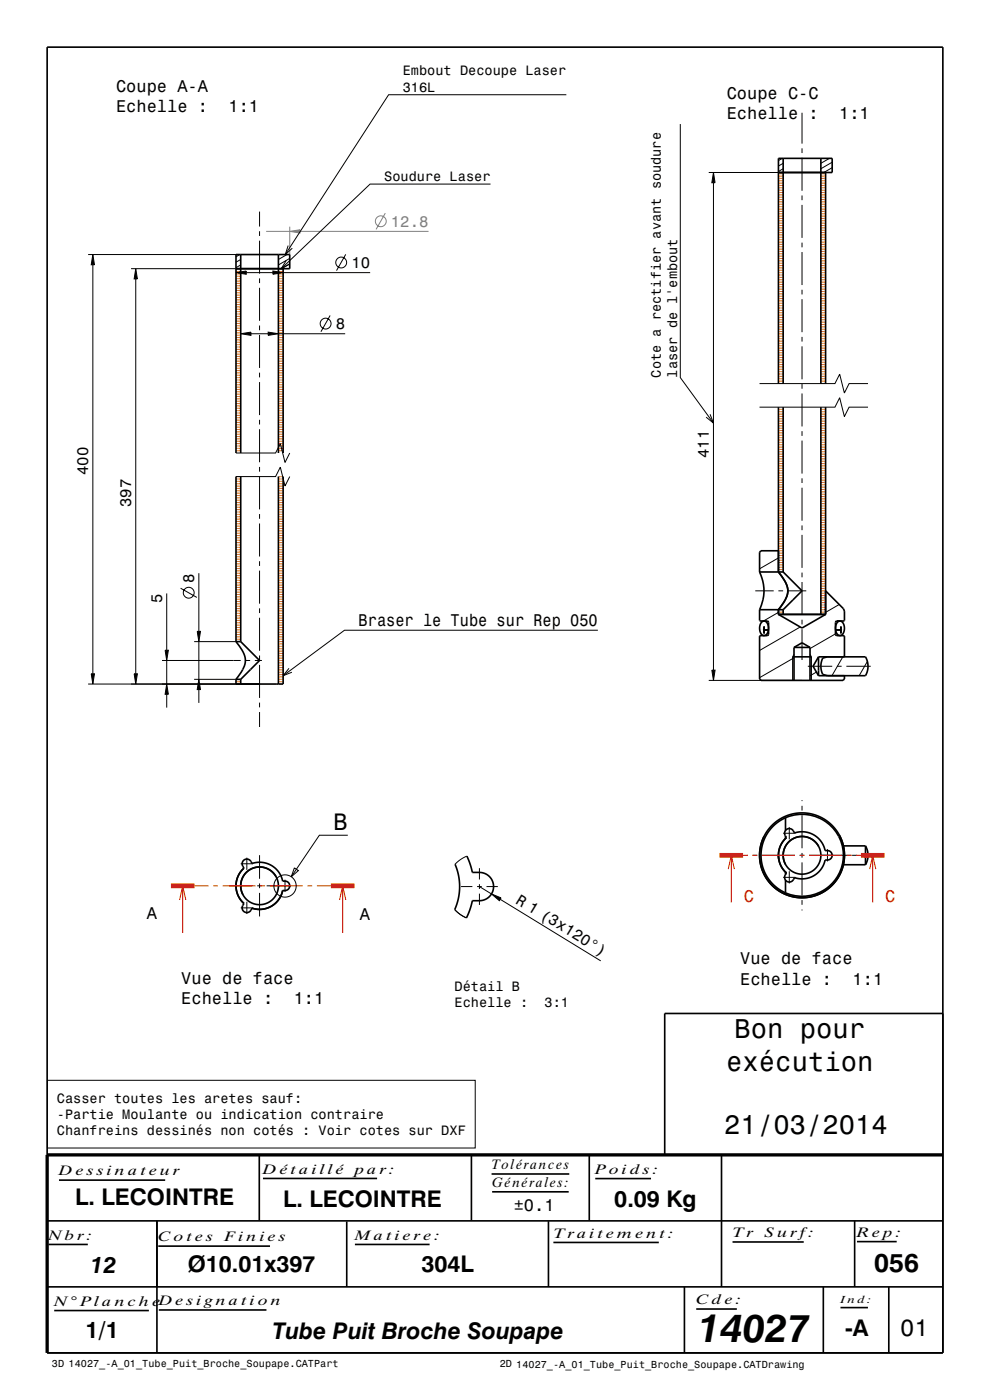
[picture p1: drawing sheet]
<svg xmlns="http://www.w3.org/2000/svg" width="210mm" height="297mm" viewBox="0 0 210 297" stroke-linecap="round" stroke-linejoin="round" font-family="sans-serif">
<g fill="none" stroke="#ff8000" stroke-width=".21">
<path d="M165.1 39.8h1M165.1 39.3h1M165.1 38.8h1M165.1 38.3h1M165.1 37.8h1M165.1 37.3h1M165.1 36.8h1M174.1 39.8h1M174.1 39.3h1M174.1 38.8h1M174.1 38.3h1M174.1 37.8h1"/>
<path d="M174.1 37.3h1M174.1 36.8h1M50.1 59.6h1M50.1 59.1h1M50.1 58.6h1M50.1 58.1h1M50.1 57.6h1M50.1 57.1h1M59.1 59.6h1M59.1 59.1h1M59.1 58.6h1M59.1 58.1h1"/>
<path d="M59.1 57.6h1M59.1 57.1h1M165.1 59.8h1M165.1 59.3h1M165.1 58.8h1M165.1 58.3h1M165.1 57.8h1M165.1 57.3h1M165.1 56.8h1M165.1 56.3h1M165.1 55.8h1M165.1 55.3h1"/>
<path d="M165.1 54.8h1M165.1 54.3h1M165.1 53.8h1M165.1 53.3h1M165.1 52.8h1M165.1 52.3h1M165.1 51.8h1M165.1 51.3h1M165.1 50.8h1M165.1 50.3h1M165.1 49.8h1M165.1 49.3h1"/>
<path d="M165.1 48.8h1M165.1 48.3h1M165.1 47.8h1M165.1 47.3h1M165.1 46.8h1M165.1 46.3h1M165.1 45.8h1M165.1 45.3h1M165.1 44.8h1M165.1 44.3h1M165.1 43.8h1M165.1 43.3h1"/>
<path d="M165.1 42.8h1M165.1 42.3h1M165.1 41.8h1M165.1 41.3h1M165.1 40.8h1M165.1 40.3h1M174.1 59.8h1M174.1 59.3h1M174.1 58.8h1M174.1 58.3h1M174.1 57.8h1M174.1 57.3h1"/>
<path d="M174.1 56.8h1M174.1 56.3h1M174.1 55.8h1M174.1 55.3h1M174.1 54.8h1M174.1 54.3h1M174.1 53.8h1M174.1 53.3h1M174.1 52.8h1M174.1 52.3h1M174.1 51.8h1M174.1 51.3h1"/>
<path d="M174.1 50.8h1M174.1 50.3h1M174.1 49.8h1M174.1 49.3h1M174.1 48.8h1M174.1 48.3h1M174.1 47.8h1M174.1 47.3h1M174.1 46.8h1M174.1 46.3h1M174.1 45.8h1M174.1 45.3h1"/>
<path d="M174.1 44.8h1M174.1 44.3h1M174.1 43.8h1M174.1 43.3h1M174.1 42.8h1M174.1 42.3h1M174.1 41.8h1M174.1 41.3h1M174.1 40.8h1M174.1 40.3h1M50.1 79.6h1M50.1 79.1h1"/>
<path d="M50.1 78.6h1M50.1 78.1h1M50.1 77.6h1M50.1 77.1h1M50.1 76.6h1M50.1 76.1h1M50.1 75.6h1M50.1 75.1h1M50.1 74.6h1M50.1 74.1h1M50.1 73.6h1M50.1 73.1h1"/>
<path d="M50.1 72.6h1M50.1 72.1h1M50.1 71.6h1M50.1 71.1h1M50.1 70.6h1M50.1 70.1h1M50.1 69.6h1M50.1 69.1h1M50.1 68.6h1M50.1 68.1h1M50.1 67.6h1M50.1 67.1h1"/>
<path d="M50.1 66.6h1M50.1 66.1h1M50.1 65.6h1M50.1 65.1h1M50.1 64.6h1M50.1 64.1h1M50.1 63.6h1M50.1 63.1h1M50.1 62.6h1M50.1 62.1h1M50.1 61.6h1M50.1 61.1h1"/>
<path d="M50.1 60.6h1M50.1 60.1h1M59.1 79.6h1M59.1 79.1h1M59.1 78.6h1M59.1 78.1h1M59.1 77.6h1M59.1 77.1h1M59.1 76.6h1M59.1 76.1h1M59.1 75.6h1M59.1 75.1h1"/>
<path d="M59.1 74.6h1M59.1 74.1h1M59.1 73.6h1M59.1 73.1h1M59.1 72.6h1M59.1 72.1h1M59.1 71.6h1M59.1 71.1h1M59.1 70.6h1M59.1 70.1h1M59.1 69.6h1M59.1 69.1h1"/>
<path d="M59.1 68.6h1M59.1 68.1h1M59.1 67.6h1M59.1 67.1h1M59.1 66.6h1M59.1 66.1h1M59.1 65.6h1M59.1 65.1h1M59.1 64.6h1M59.1 64.1h1M59.1 63.6h1M59.1 63.1h1"/>
<path d="M59.1 62.6h1M59.1 62.1h1M59.1 61.6h1M59.1 61.1h1M59.1 60.6h1M59.1 60.1h1M165.1 79.8h1M165.1 79.3h1M165.1 78.8h1M165.1 78.3h1M165.1 77.8h1M165.1 77.3h1"/>
<path d="M165.1 76.8h1M165.1 76.3h1M165.1 75.8h1M165.1 75.3h1M165.1 74.8h1M165.1 74.3h1M165.1 73.8h1M165.1 73.3h1M165.1 72.8h1M165.1 72.3h1M165.1 71.8h1M165.1 71.3h1"/>
<path d="M165.1 70.8h1M165.1 70.3h1M165.1 69.8h1M165.1 69.3h1M165.1 68.8h1M165.1 68.3h1M165.1 67.8h1M165.1 67.3h1M165.1 66.8h1M165.1 66.3h1M165.1 65.8h1M165.1 65.3h1"/>
<path d="M165.1 64.8h1M165.1 64.3h1M165.1 63.8h1M165.1 63.3h1M165.1 62.8h1M165.1 62.3h1M165.1 61.8h1M165.1 61.3h1M165.1 60.8h1M165.1 60.3h1M174.1 79.8h1M174.1 79.3h1"/>
<path d="M174.1 78.8h1M174.1 78.3h1M174.1 77.8h1M174.1 77.3h1M174.1 76.8h1M174.1 76.3h1M174.1 75.8h1M174.1 75.3h1M174.1 74.8h1M174.1 74.3h1M174.1 73.8h1M174.1 73.3h1"/>
<path d="M174.1 72.8h1M174.1 72.3h1M174.1 71.8h1M174.1 71.3h1M174.1 70.8h1M174.1 70.3h1M174.1 69.8h1M174.1 69.3h1M174.1 68.8h1M174.1 68.3h1M174.1 67.8h1M174.1 67.3h1"/>
<path d="M174.1 66.8h1M174.1 66.3h1M174.1 65.8h1M174.1 65.3h1M174.1 64.8h1M174.1 64.3h1M174.1 63.8h1M174.1 63.3h1M174.1 62.8h1M174.1 62.3h1M174.1 61.8h1M174.1 61.3h1"/>
<path d="M174.1 60.8h1M174.1 60.3h1M50.1 95.6h1M50.1 95.1h1M50.1 94.6h1M50.1 94.1h1M50.1 93.6h1M50.1 93.1h1M50.1 92.6h1M50.1 92.1h1M50.1 91.6h1M50.1 91.1h1"/>
<path d="M50.1 90.6h1M50.1 90.1h1M50.1 89.6h1M50.1 89.1h1M50.1 88.6h1M50.1 88.1h1M50.1 87.6h1M50.1 87.1h1M50.1 86.6h1M50.1 86.1h1M50.1 85.6h1M50.1 85.1h1"/>
<path d="M50.1 84.6h1M50.1 84.1h1M50.1 83.6h1M50.1 83.1h1M50.1 82.6h1M50.1 82.1h1M50.1 81.6h1M50.1 81.1h1M50.1 80.6h1M50.1 80.1h1M59.1 95.6h1M59.1 95.1h1"/>
<path d="M59.1 94.6h1M59.1 94.1h1M59.1 93.6h1M59.1 93.1h1M59.1 92.6h1M59.1 92.1h1M59.1 91.6h1M59.1 91.1h1M59.1 90.6h1M59.1 90.1h1M59.1 89.6h1M59.1 89.1h1"/>
<path d="M59.1 88.6h1M59.1 88.1h1M59.1 87.6h1M59.1 87.1h1M59.1 86.6h1M59.1 86.1h1M59.1 85.6h1M59.1 85.1h1M59.1 84.6h1M59.1 84.1h1M59.1 83.6h1M59.1 83.1h1"/>
<path d="M59.1 82.6h1M59.1 82.1h1M59.1 81.6h1M59.1 81.1h1M59.1 80.6h1M59.1 80.1h1M165.1 99.8h1M165.1 99.3h1M165.1 98.8h1M165.1 98.3h1M165.1 97.8h1M165.1 97.3h1"/>
<path d="M165.1 96.8h1M165.1 96.3h1M165.1 95.8h1M165.1 95.3h1M165.1 94.8h1M165.1 94.3h1M165.1 93.8h1M165.1 93.3h1M165.1 92.8h1M165.1 92.3h1M165.1 91.8h1M165.1 91.3h1"/>
<path d="M165.1 90.8h1M165.1 90.3h1M165.1 89.8h1M165.1 89.3h1M165.1 88.8h1M165.1 88.3h1M165.1 87.8h1M165.1 87.3h1M165.1 86.8h1M165.1 81.3h1M165.1 80.8h1M165.1 80.3h1"/>
<path d="M174.1 99.8h1M174.1 99.3h1M174.1 98.8h1M174.1 98.3h1M174.1 97.8h1M174.1 97.3h1M174.1 96.8h1M174.1 96.3h1M174.1 95.8h1M174.1 95.3h1M174.1 94.8h1M174.1 94.3h1"/>
<path d="M174.1 93.8h1M174.1 93.3h1M174.1 92.8h1M174.1 92.3h1M174.1 91.8h1M174.1 91.3h1M174.1 90.8h1M174.1 90.3h1M174.1 89.8h1M174.1 89.3h1M174.1 88.8h1M174.1 88.3h1"/>
<path d="M174.1 87.8h1M174.1 87.3h1M174.1 86.8h1M174.1 81.3h1M174.1 80.8h1M174.1 80.3h1M50.1 119.6h1M50.1 119.1h1M50.1 118.6h1M50.1 118.1h1M50.1 117.6h1M50.1 117.1h1"/>
<path d="M50.1 116.6h1M50.1 116.1h1M50.1 115.6h1M50.1 115.1h1M50.1 114.6h1M50.1 114.1h1M50.1 113.6h1M50.1 113.1h1M50.1 112.6h1M50.1 112.1h1M50.1 111.6h1M50.1 111.1h1"/>
<path d="M50.1 110.6h1M50.1 110.1h1M50.1 109.6h1M50.1 109.1h1M50.1 108.6h1M50.1 108.1h1M50.1 107.6h1M50.1 107.1h1M50.1 106.6h1M50.1 106.1h1M50.1 105.6h1M50.1 105.1h1"/>
<path d="M50.1 104.6h1M50.1 104.1h1M50.1 103.6h1M50.1 103.1h1M50.1 102.6h1M50.1 102.1h1M50.1 101.6h1M50.1 101.1h1M59.1 119.6h1M59.1 119.1h1M59.1 118.6h1M59.1 118.1h1"/>
<path d="M59.1 117.6h1M59.1 117.1h1M59.1 116.6h1M59.1 116.1h1M59.1 115.6h1M59.1 115.1h1M59.1 114.6h1M59.1 114.1h1M59.1 113.6h1M59.1 113.1h1M59.1 112.6h1M59.1 112.1h1"/>
<path d="M59.1 111.6h1M59.1 111.1h1M59.1 110.6h1M59.1 110.1h1M59.1 109.6h1M59.1 109.1h1M59.1 108.6h1M59.1 108.1h1M59.1 107.6h1M59.1 107.1h1M59.1 106.6h1M59.1 106.1h1"/>
<path d="M59.1 105.6h1M59.1 105.1h1M59.1 104.6h1M59.1 104.1h1M59.1 103.6h1M59.1 103.1h1M59.1 102.6h1M59.1 102.1h1M59.1 101.6h1M59.1 101.1h1M165.1 119.8h1M165.1 119.3h1"/>
<path d="M165.1 118.8h1M165.1 118.3h1M165.1 117.8h1M165.1 117.3h1M165.1 116.8h1M165.1 116.3h1M165.1 115.8h1M165.1 115.3h1M165.1 114.8h1M165.1 114.3h1M165.1 113.8h1M165.1 113.3h1"/>
<path d="M165.1 112.8h1M165.1 112.3h1M165.1 111.8h1M165.1 111.3h1M165.1 110.8h1M165.1 110.3h1M165.1 109.8h1M165.1 109.3h1M165.1 108.8h1M165.1 108.3h1M165.1 107.8h1M165.1 107.3h1"/>
<path d="M165.1 106.8h1M165.1 106.3h1M165.1 105.8h1M165.1 105.3h1M165.1 104.8h1M165.1 104.3h1M165.1 103.8h1M165.1 103.3h1M165.1 102.8h1M165.1 102.3h1M165.1 101.8h1M165.1 101.3h1"/>
<path d="M165.1 100.8h1M165.1 100.3h1M174.1 119.8h1M174.1 119.3h1M174.1 118.8h1M174.1 118.3h1M174.1 117.8h1M174.1 117.3h1M174.1 116.8h1M174.1 116.3h1M174.1 115.8h1M174.1 115.3h1"/>
<path d="M174.1 114.8h1M174.1 114.3h1M174.1 113.8h1M174.1 113.3h1M174.1 112.8h1M174.1 112.3h1M174.1 111.8h1M174.1 111.3h1M174.1 110.8h1M174.1 110.3h1M174.1 109.8h1M174.1 109.3h1"/>
<path d="M174.1 108.8h1M174.1 108.3h1M174.1 107.8h1M174.1 107.3h1M174.1 106.8h1M174.1 106.3h1M174.1 105.8h1M174.1 105.3h1M174.1 104.8h1M174.1 104.3h1M174.1 103.8h1M174.1 103.3h1"/>
<path d="M174.1 102.8h1M174.1 102.3h1M174.1 101.8h1M174.1 101.3h1M174.1 100.8h1M174.1 100.3h1M50.1 135.6h1M50.1 135.1h1M50.1 134.6h1M50.1 134.1h1M50.1 133.6h1M50.1 133.1h1"/>
<path d="M50.1 132.6h1M50.1 132.1h1M50.1 131.6h1M50.1 131.1h1M50.1 130.6h1M50.1 130.1h1M50.1 129.6h1M50.1 129.1h1M50.1 128.6h1M50.1 128.1h1M50.1 127.6h1M50.1 127.1h1"/>
<path d="M50.1 126.6h1M50.1 126.1h1M50.1 125.6h1M50.1 125.1h1M50.1 124.6h1M50.1 124.1h1M50.1 123.6h1M50.1 123.1h1M50.1 122.6h1M50.1 122.1h1M50.1 121.6h1M50.1 121.1h1"/>
<path d="M50.1 120.6h1M50.1 120.1h1M59.1 135.6h1M59.1 135.1h1M59.1 134.6h1M59.1 134.1h1M59.1 133.6h1M59.1 133.1h1M59.1 132.6h1M59.1 132.1h1M59.1 131.6h1M59.1 131.1h1"/>
<path d="M59.1 130.6h1M59.1 130.1h1M59.1 129.6h1M59.1 129.1h1M59.1 128.6h1M59.1 128.1h1M59.1 127.6h1M59.1 127.1h1M59.1 126.6h1M59.1 126.1h1M59.1 125.6h1M59.1 125.1h1"/>
<path d="M59.1 124.6h1M59.1 124.1h1M59.1 123.6h1M59.1 123.1h1M59.1 122.6h1M59.1 122.1h1M59.1 121.6h1M59.1 121.1h1M59.1 120.6h1M59.1 120.1h1M59.1 139.6h1M59.1 139.1h1"/>
<path d="M59.1 138.6h1M59.1 138.1h1M59.1 137.6h1M59.1 137.1h1M59.1 136.6h1M59.1 136.1h1M165.1 129.8h1M165.1 120.8h1M165.1 120.3h1M174.1 129.8h1M174.1 120.8h1M174.1 120.3h1"/>
<path d="M174.1 129.3h1M174.1 128.8h1M174.1 128.3h1M174.1 127.8h1M174.1 127.3h1M174.1 126.8h1M174.1 126.3h1M174.1 125.8h1M174.1 125.3h1M174.1 124.8h1M174.1 124.3h1M174.1 123.8h1"/>
<path d="M174.1 123.3h1M174.1 122.8h1M174.1 122.3h1M174.1 121.8h1M174.1 121.3h1M50.1 144.6h1M59.1 144.6h1M59.1 144.1h1M59.1 143.6h1M59.1 143.1h1M59.1 142.6h1M59.1 142.1h1"/>
<path d="M59.1 141.6h1M59.1 141.1h1M59.1 140.6h1M59.1 140.1h1"/>
</g>
<g fill="none" stroke="#000" stroke-width=".21">
<path d="M150.3 36.6h14.8M165.9 33.6l-.8 .5M166.1 35.8l-1 .6M166.1 34.6l-1 .6M170.1 23.9v6.6M170.1 31.5v1M170.1 33.5v7M175.9 33.6l-1.8 1M176.5 35.6l-1.8 1M176.5 34.4l-2.4 1.4M18.7 54h31.4M19.7 54l.3 2.2h-.7z"/>
<path d="M19.7 56.2v86.7M27.8 57h22.3M28.8 57l.3 2.2h-.6zM28.8 59.2v83.7M50.1 57.8l2.1-.3v.7zM50.9 54l-.8 .5M51.1 56.2l-1 .6M51.1 55l-1 .6M52.2 57.8h5.7M55.1 44.9v3.2M55.1 49.1v1M55.1 51.1v7"/>
<path d="M55.1 59.1v1M57.9 57.5l2.2 .3-2.2 .4zM60.1 57.8h18.4M60.9 54l-1.8 1M61.5 56l-1.8 1M61.5 54.8l-2.4 1.4M73.3 54l-1.9 3.4M170.1 41.5v1M170.1 43.5v7M170.1 51.5v1M170.1 53.5v7M51.1 70.8l2.1-.3v.6z"/>
<path d="M53.2 70.8h3.7M55.1 61.1v7M55.1 69.1v1M55.1 71.1v7M55.1 79.1v1M56.9 70.5l2.2 .3-2.2 .3zM59.1 70.8h14.1M70 66.9l-1.9 3.5M170.1 61.5v1M170.1 63.5v7M170.1 71.5v1M170.1 73.5v7"/>
<path d="M50 96.1h8.5l1-2 1 4 1-2M55.1 81.1v7M55.1 89.1v1M55.1 91.1v7M55.1 99.1v1M161.1 86.4h16l1-2 1 4 1-2h4M161.1 81.4h16l1-2 1 4 1-2h4M170.1 81.5v1M170.1 83.5v7M170.1 91.5v1M170.1 93.5v7M50 101.1h8.5l1-2 1 4 1-2"/>
<path d="M55.1 101.1v7M55.1 109.1v1M55.1 111.1v7M55.1 119.1v1M165.1 118.4l-4 2.3M170.1 101.5v1M170.1 103.5v7M170.1 111.5v1M170.1 113.5v7M35 137.9h.7l-.3 2.2zM35.4 125.9v12M38.3 124.8l3.5 1.9"/>
<path d="M41.2 136.1h8.9M41.8 133.9h.7l-.3 2.2zM42.2 121.6v12.3M42.2 136.1v8M55.1 121.1v7M55.1 129.1v1M55.1 131.1v7M55.1 139.1v1M160.2 125.3h3.9M165.1 125.3h1M165.1 129.9l-3.2 1.8M167.1 125.3h3.9"/>
<path d="M168.4 139.6l-7.3 4.2M168.4 138.8l-.3 .5v5M169.7 133l-8.6 5M170.1 121.5v1M170.1 123.5v7M170.1 131.5v1M170.1 133.5v6.5M171.8 138.8l.3 .5v5M177.2 134.5l-5.4 3.1M178 128.2l-2.9 1.7M179.1 139.1l-.3 .2-2.3 4M18.7 145.1h36.4"/>
<path d="M19.3 142.9h.7l-.3 2.2zM28.5 142.9h.6l-.3 2.2zM34.4 140.1h16.7M35.4 145.1l.3 2.2h-.7zM35.4 140.1v5M35.4 147.3v2.8M41.2 144.1h8.9M42.2 144.1l.3 2.2h-.7zM42.2 146.3v2.8M52.1 140.1h1M54.1 140.1h1.5M55.1 141.1v7"/>
<path d="M55.1 149.1v1M55.1 151.1v3.1M150.3 144.3h19.8M171.4 141.3h5.1M173.2 142.6l-1.4 .8M177.5 141.3h1M179.5 141.3h5.2M184 140.3l-1.8 3M73.8 177.2h-6.1l-5.9 8.8M166.1 176.8h2.6M167.4 175.5v2.6M170.1 169.7v.2"/>
<path d="M170.1 170.9v1M170.1 172.9v7M48.6 187.9h5M51.1 183.2h2.6M51.1 192.6h2.6M52.4 181.9v2.6M52.4 191.3v2.6M54.6 187.9h1M55.1 181.4v5M55.1 187.4v1M55.1 189.4v5M56.6 187.9h5.2"/>
<path d="M60.5 186.6v2.6M62.4 184.1l.9 .6-1.5 1.3zM96.5 193l1.1 1 1.3 .7M97.8 188.1h2.4M99 181.6l-1.3 .7-1.2 1M101.2 188.1h1M101.7 184.2v2.4M101.7 187.6v1M101.7 189.6v2.4M103.2 188.1h2.4M158.4 181.4h.2M159.6 181.4h1"/>
<path d="M161.6 181.4h7M166.1 186.1h2.6M167.4 184.8v2.6M169.6 181.4h1M170.1 180.9v1M170.1 182.9v7M170.1 190.9v1M170.1 192.9v.2M171.6 181.4h9M175.5 180.1v2.6M180.7 181.4h1.1M182.7 181.4h1.4"/>
<path d="M10.1 229.2h90.7v14.3h-90.7z"/>
<circle cx="72.4" cy="55.7" r="1.15"/>
<circle cx="69.1" cy="68.6" r="1.15"/>
<circle cx="40" cy="125.7" r="1.15"/>
<circle cx="60.5" cy="188" r="2.37"/>
</g>
<path d="M61.5 48.1v5.9" fill="none" stroke="#808080" stroke-width=".21"/>
<g fill="none" stroke="#000" stroke-width=".35">
<path d="M10 10h190v277h-190zM165.1 36.6h11.4v-3h-11.4v47.8M166.1 33.6v47.8M174.1 33.6v47.8M175.1 36.6v44.8M50.1 57h11.4v-3h-11.4v42.1M51.1 54v42.1M59.1 54v42.1M60.1 57v39.1M165.1 86.4v34.9a6.4 6.4 0 0 1 2 4.4l-.5 1.6-1.5 2v1M166.1 86.4v34.9M174.1 86.4v43.9"/>
<path d="M175.1 86.4v43.9M50.1 101.1v35M51.1 101.1v35M59.1 101.1v44M60.1 101.1v44h-10v-1M165.1 116.8h-3.7l-.3 .3v4.2M50.1 136.1a6.4 6.4 0 0 1 1.9 4.4l-.5 1.5-1.4 2.1M50.1 136.1h1M51.1 136.1l4 4-4 4M161.1 121.3a9 9 0 0 1 0 8M161.1 129.3v2.3l1.6 .1 .3 .3-.1 2.8-1.8 .1v9.1l.3 .3h17.4l.3-.3v-.7M161.1 121.3h5"/>
<path d="M161.1 129.3h5M161.5 132.1a.84 .84 0 0 1 1-.2 .84 .84 0 0 1 .5 .8 1.55 1.55 0 0 1-1 2.1 1.87 1.87 0 0 1-.5-2.7zM162 133.6h.1M162 133.6h1zM165.1 130.3h10M165.1 130.3l5 2.9 5-2.9M166.1 129.3v1M166.1 121.3l4 4-4 4M168.1 139.3h4M168.4 137.3h3.4M168.4 137.3v7M168.4 137.3l1.7-.9 1.7 .9"/>
<path d="M171.8 137.3v7M173.6 139.3h10a4 4 0 0 1 0 4h-10M173.6 139.3v4M173.6 139.3l-1.1 2 1.1 2M175.1 125.3l3.8 3.8 .2 .5v2l-1.6 .1-.3 .3 .1 2.8 1.8 .1v4.4M175.5 139.3l-1 .3a4 4 0 0 0 0 3.5l1 .2M177.2 133.6h1.1zM177.7 131.9a.85 .85 0 0 1 1 0 .85 .85 0 0 1 .4 .8 1.55 1.55 0 0 1-1 2.1 1.9 1.9 0 0 1-.4-2.9zM178.3 133.6h.1M50.1 144.1h1M51.1 144.1v1M166.5 173.2l.1 .3"/>
<path d="M166.6 173.5a8.7 8.7 0 0 0-5.2 7.9 8.7 8.7 0 0 0 5.2 8M166.6 173.5v2.7M166.6 177.4v.5M166.6 173.5a8.7 8.7 0 0 1 12.3 7.9 8.7 8.7 0 0 1-12.3 8M166.6 173.5h.1M173.6 179.5a4 4 0 0 0-5.4-1.6 4 4 0 0 0-1.6 5.5M178 177.1a9 9 0 0 1-7.7 13.3 9 9 0 0 1-8.2-12.9M178.9 179.4h4.7M183.6 179.4a4 4 0 0 1 0 4M183.6 179.4v4M51.7 182.5a1.11 1.11 0 0 1 1.8 .7 5 5 0 0 1 6.5 3.7 1.08 1.08 0 0 1 1.5 1 1.08 1.08 0 0 1-1.5 1 5 5 0 0 1-6.5 3.8 1.08 1.08 0 0 1-1.6 .8 1.08 1.08 0 0 1-.2-1.8 5 5 0 0 1 0-7.5l-.3-.8v-.5zM58.6 186a4 4 0 0 0-5.5-1.6 4 4 0 0 0-1.6 5.4"/>
<path d="M96.5 183.3l.1 .2a12 12 0 0 1-.1 9.5M99 181.6l.7 1.8 .5 1.7h1.5a3 3 0 0 1 3 3 3 3 0 0 1-3 3h-1.5l-.6 2-.7 1.6M165.1 181.4l.1 .9M166.6 189.4h.1M166.6 186.7v2.7M166.6 189.4l-.1 .3M166.8 185.2l-.2-.2v.5M166.8 185.2a5 5 0 0 1 0-7.5 1.08 1.08 0 0 1 .1-1.8 1.08 1.08 0 0 1 1.6 .8 5 5 0 0 1 6.5 3.7 1.08 1.08 0 0 1 1.5 1 1.08 1.08 0 0 1-1.5 1 5 5 0 0 1-6.5 3.8M166.8 185.2a1.08 1.08 0 0 0 .1 1.8 1.08 1.08 0 0 0 1.6-.8M168.5 186.2h.1M178.9 183.4h4.7M200 215h-59v30"/>
<path d="M10 259h190M33.3 259v28M55 245v13.9M73.6 259.1v13.9M100 245v13.9M116.3 259.1v13.9M125 244.9v14M153 245v28M181.3 259v14M10 273h190M145.2 273v14M174.6 273v14"/>
<path d="M188.5 273v14"/>
<circle cx="55.1" cy="187.9" r="4"/>
<circle cx="170.1" cy="181.4" r="9"/>
<circle cx="170.1" cy="181.4" r="4"/>
</g>
<path d="M200 245h-190v42" fill="none" stroke="#000" stroke-width=".7" stroke-linecap="butt"/>
<path d="M36.3 187.9h5M70.2 187.9h5M152.6 181.4h5M182.6 181.4h5" fill="none" stroke="#f00" stroke-width="1" stroke-linecap="butt"/>
<g fill="none" stroke="#f00" stroke-width=".21">
<path d="M38.1 190.9l.7-3 .6 3M38.8 187.9v10M41.3 187.9h2.9M45.2 187.9h1M47.2 187.9h7M55.2 187.9h1M57.2 187.9h7M65.2 187.9h1M67.2 187.9h3M72 190.9l.7-3 .7 3M72.7 187.9v10M154.5 184.4l.6-3 .7 3"/>
<path d="M155.1 181.4v10M157.6 181.4h1M159.6 181.4h1M161.6 181.4h7M169.6 181.4h1M171.6 181.4h7M179.6 181.4h1M181.6 181.4h1M184.5 184.4l.6-3 .7 3M185.1 181.4v10"/>
</g>
<g fill="#000">
<path d="M19.7 54l.3 2.2h-.7z" fill-rule="evenodd"/>
<path d="M28.8 57l.3 2.2h-.6z" fill-rule="evenodd"/>
<path d="M50.1 57.8l2.1-.3v.7z" fill-rule="evenodd"/>
<path d="M57.9 57.5l2.2 .3-2.2 .4z" fill-rule="evenodd"/>
<path d="M51.1 70.8l2.1-.3v.6z" fill-rule="evenodd"/>
<path d="M56.9 70.5l2.2 .3-2.2 .3z" fill-rule="evenodd"/>
<path d="M35 137.9h.7l-.3 2.2z" fill-rule="evenodd"/>
<path d="M41.8 133.9h.7l-.3 2.2z" fill-rule="evenodd"/>
<path d="M19.3 142.9h.7l-.3 2.2z" fill-rule="evenodd"/>
<path d="M28.5 142.9h.6l-.3 2.2z" fill-rule="evenodd"/>
<path d="M35.4 145.1l.3 2.2h-.7z" fill-rule="evenodd"/>
<path d="M42.2 144.1l.3 2.2h-.7z" fill-rule="evenodd"/>
</g>
<path d="M61.5 49.1l2.1-.4v.7z" fill-rule="evenodd" fill="#808080"/>
<g fill="none" stroke="#808080" stroke-width=".21">
<path d="M56.5 49.1h5M61.5 49.1l2.1-.4v.7zM63.6 49.1h27.3M81.7 45.2l-1.9 3.5"/>
<circle cx="80.8" cy="46.9" r="1.15"/>
</g>
<g fill="none" stroke="#000" stroke-width=".21">
<path d="M104.1 39.1h-25.6l-18.8 17.9M120.1 20.1h-37.7l-21.9 33.9M144.3 26.3v53.8l7 9.7M151.3 36.6l.4 2.2h-.7zM151.3 38.8v103.4M60.7 55.3l-1 1.7 1.7-1M61.1 52.1l-.6 1.9 1.5-1.3M150.6 87.9l.7 1.9-1.5-1.3M126.8 133.7h-53.7l-13 9.6M61.3 141.8l-1.2 1.5 1.8-.7M151 142.2h.7l-.4 2.1zM101.7 188.1l2.6 1.5"/>
<path d="M104.3 189.6l2 .9-.4 .6zM106.1 190.8l21.3 13"/>
</g>
<g fill="#000">
<path d="M151.3 36.6l.4 2.2h-.7z" fill-rule="evenodd"/>
<path d="M151 142.2h.7l-.4 2.1z" fill-rule="evenodd"/>
<path d="M104.3 189.6l2 .9-.4 .6z" fill-rule="evenodd"/>
</g>
<g fill="none" stroke="#000" stroke-width=".35">
<path d="M12.5 250.4h22.5M55.8 250h24.2M104.3 249.1h16.5M104.4 252.8h16.2M126.3 250h11.8M10.3 264h8.3M11.5 278h20.1M33.6 264.4h23.7M33.7 277.9h22.8M75.3 264h15.8M117.4 263.6h22.3M147.7 277.7h8.6"/>
<path d="M155.4 263.5h15.1M178.3 277.4h5.8M181.8 263.4h8.4"/>
</g>
<text font-size="8.3" x="148.1" y="284.7">14027</text>
<g font-size="5.8">
<text x="155.8" y="220.2">Bon pour</text>
<text x="154.1" y="227.1">exécution</text>
<text x="153.6" y="240.6">21/03/2014</text>
</g>
<text font-size="5.6" x="185.5" y="269.9">056</text>
<g font-size="5">
<text x="70.7" y="176">B</text>
<text x="190.9" y="283.3">01</text>
</g>
<g font-size="4.9">
<text x="16" y="255.6">L. LECOINTRE</text>
<text x="60" y="256">L. LECOINTRE</text>
<text x="130.3" y="256">0.09 Kg</text>
<text x="39.8" y="269.7">Ø10.01x397</text>
<text x="89.4" y="269.7">304L</text>
<text x="19.2" y="270">12</text>
<text x="18.2" y="283.9">1/1</text>
<text x="57.8" y="284">Tube Puit Broche Soupape</text>
<text x="179.3" y="283.4">-A</text>
</g>
<g font-size="3.6">
<text x="24.6" y="19.5">Coupe A-A</text>
<text x="24.6" y="23.8">Echelle :</text>
<text x="48.5" y="23.8">1:1</text>
<text x="154.2" y="20.9">Coupe C-C</text>
<text x="154.2" y="25.3">Echelle :</text>
<text x="178" y="25.3">1:1</text>
<text x="76.1" y="132.8">Braser le Tube sur Rep 050</text>
<text x="31.1" y="195">A</text>
<text x="76.3" y="195.2">A</text>
<text x="38.4" y="208.7">Vue de face</text>
<text x="157" y="204.5">Vue de face</text>
<text x="157" y="208.9">Echelle :</text>
<text x="180.9" y="208.9">1:1</text>
<text x="38.4" y="213.1">Echelle :</text>
<text x="62.3" y="213.1">1:1</text>
<text x="109" y="257">±0.1</text>
</g>
<g font-size="3.6" fill="#f00">
<text x="157.8" y="191.4">C</text>
<text x="187.8" y="191.4">C</text>
</g>
<text font-size="3.3" fill="#808080" x="82.9" y="48.1">12.8</text>
<g font-size="3.3">
<text x="74.5" y="56.8">10</text>
<text x="71.2" y="69.8">8</text>
<text x="18.7" y="100.8" transform="rotate(-90 18.7 100.8)">400</text>
<text x="150.3" y="97.2" transform="rotate(-90 150.3 97.2)">411</text>
<text x="27.8" y="107.5" transform="rotate(-90 27.8 107.5)">397</text>
<text x="41.2" y="123.6" transform="rotate(-90 41.2 123.6)">8</text>
<text x="34.4" y="127.9" transform="rotate(-90 34.4 127.9)">5</text>
<text x="109.2" y="191.5" transform="rotate(31 109.2 191.5)">R 1 (3x120°)</text>
</g>
<g font-size="2.9">
<text x="85.4" y="16">Embout Decoupe Laser</text>
<text x="85.4" y="19.4">316L</text>
<text x="81.5" y="38.4">Soudure Laser</text>
<text x="140.2" y="80.1" transform="rotate(-90 140.2 80.1)">Cote a rectifier avant soudure</text>
<text x="143.6" y="80.1" transform="rotate(-90 143.6 80.1)">laser de l'embout</text>
<text x="96.4" y="210.2">Détail B</text>
<text x="96.4" y="213.6">Echelle :</text>
<text x="115.5" y="213.6">3:1</text>
<text x="12.1" y="234">Casser toutes les aretes sauf:</text>
<text x="12.1" y="237.4">-Partie Moulante ou indication contraire</text>
<text x="12.1" y="240.9">Chanfreins dessinés non cotés : Voir cotes sur DXF</text>
<text x="12.5" y="249.4">D e s s i n a t e u r</text>
<text x="55.8" y="249">D é t a i l l é</text>
<text x="75.3" y="249">pa r :</text>
<text x="104.3" y="248.1">Tolérances</text>
<text x="104.4" y="251.8">Générales:</text>
<text x="126.3" y="249">Po i d s :</text>
<text x="10.3" y="263">Nb r :</text>
<text x="33.6" y="263.4">C o t e s</text>
<text x="47.6" y="263.4">Fi n i e s</text>
<text x="75.3" y="263">Ma t i e r e :</text>
<text x="117.4" y="262.6">Tr a i t e m e n t :</text>
<text x="155.4" y="262.5">Tr</text>
<text x="162.2" y="262.5">S u r f:</text>
<text x="181.8" y="262.4">R e p:</text>
<text x="11.5" y="277">N° Pl a n c h e</text>
<text x="33.7" y="276.9">D e s i gn a t i o n</text>
<text x="147.7" y="276.7">C d e :</text>
</g>
<g font-size="2.2">
<text x="178.3" y="276.4">In d :</text>
<text x="11" y="290.1">3D 14027_-A_01_Tube_Puit_Broche_Soupape.CATPart</text>
<text x="106" y="290.1">2D 14027_-A_01_Tube_Puit_Broche_Soupape.CATDrawing</text>
</g>
</svg>
